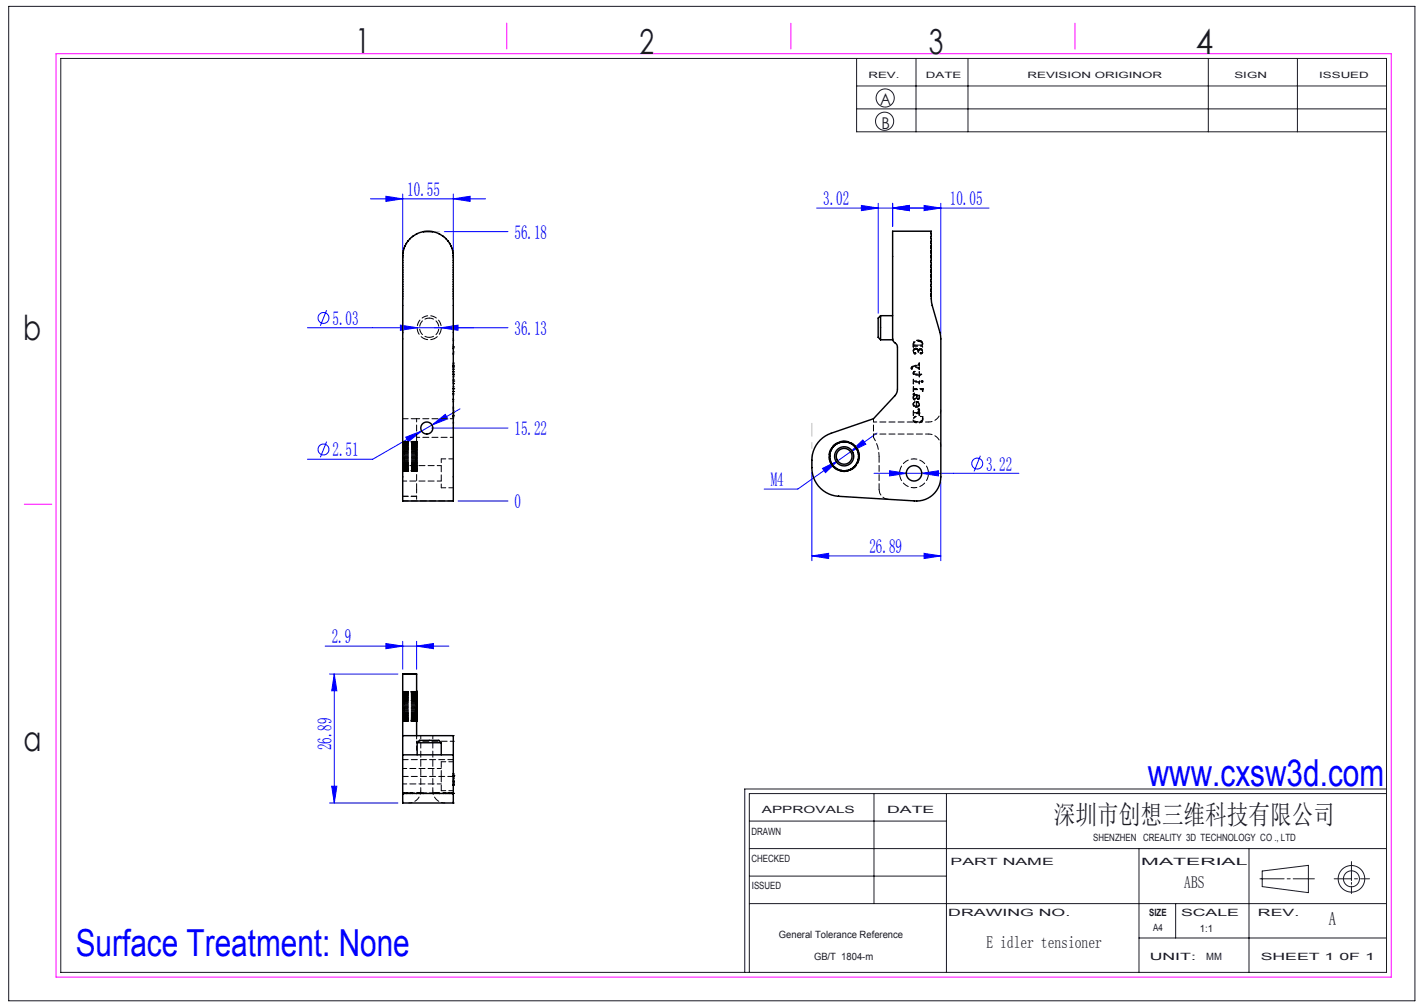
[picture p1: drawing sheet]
<svg xmlns="http://www.w3.org/2000/svg" width="297mm" height="210mm" viewBox="0 0 297 210" stroke-linecap="round" stroke-linejoin="round" font-family="sans-serif">
<g fill="none" stroke="#191924" stroke-width=".21">
<path d="M1.8 1.3h293.3v207.4h-293.3zM12.7 12.2h276.5v190.6h-276.5zM178.7 12.2v15.3h110.5M178.7 17.9h110.5M191.1 12.2v15.3M201.9 12.2v15.3M252 12.2v15.3M270.6 12.2v15.3M178.7 22.7h110.5M156.3 177h132.9M156.3 171.2h41.1M182.3 165.5v22.9"/>
<path d="M197.4 165.5v37.3M237.6 177v25.8M260.5 177v25.8M281.9 179.7v4M289.2 165.5h-132.9v37.3M289.2 164.5h-133.9v38.3M156.3 188.4h132.9M156.3 182.7h41.1M237.6 195.6h51.6M245.2 188.4v7.2M262.8 183.3h5M263.3 181.6l9.6-1.1v5.7l-9.6-1.3z"/>
<path d="M268.5 183.3h.6M269.7 183.3h4.4M278.3 183.3h3.6M281.9 184v.4M281.9 184.8v1.5M282.5 183.3h.6M283.8 183.3h1.9"/>
<circle cx="184.5" cy="25.3" r="1.89"/>
<circle cx="184.6" cy="20.4" r="1.89"/>
<circle cx="281.9" cy="183.3" r="1.67"/>
<circle cx="281.9" cy="183.3" r="2.77"/>
</g>
<path d="M11.7 11.2h278.5v192.6h-278.5zM105.7 4.8v5.4M165 4.8v5.4M224.2 4.8v5.4M5.1 105.1h5.7" fill="none" stroke="#f0f" stroke-width=".21"/>
<g fill="none" stroke="#00f" stroke-width=".21">
<path d="M77.3 41.5h24M80.5 40.9l3.5 .6-3.5 .5zM84 40.5v29.2M92.7 48.3h13.2M94.5 41.5l3.5-.6v1.1zM94.5 40.5v12M170.3 43.4h36M179.7 42.8l3.5 .6-3.5 .5zM183.2 42.4v22.9M186.2 43.4l3.5-.6v1.1zM186.2 42.4v4.8M192.7 42.8l3.5 .6-3.5 .5z"/>
<path d="M196.2 42.4v27.3M64.1 68.3h41.8M68.1 64.7l-1.3 3.2M83.5 67.8l3.5 .5-3.5 .6zM92 68.3l3.5-.5v1.1zM68.1 92.1l-1.3 3.3M84.6 91.2l3.3-1.3-2.7 2.2zM90 89.3h15.9M90.1 88.6l2.8-2.2 .5 .9zM90.1 88.6l-12.4 7.2h-13.6M95.9 85.3l-5.8 3.3M169.3 98.5v18.4"/>
<path d="M171.5 97.7l3.2-1.6-2.5 2.5zM174.7 96.1l-8.3 5.9h-7M177.4 94.2l2.6-2.5 .6 .9zM182.3 98.7h30.2M182.9 90.3l-8.2 5.8M185.5 98.2l3.5 .5-3.5 .5zM192.2 98.7l3.5-.5v1zM204.5 95l-1.3 3.3M95.5 104.5h10.4M169.3 115.9l3.5-.5v1.1zM169.3 115.9h26.9M192.7 115.4l3.5 .5-3.5 .6z"/>
<path d="M196.2 100.5v16.4M67.8 134.7h25.8M80.5 134.2l3.5 .5-3.5 .6zM84 133.7v5.9M86.9 134.7l3.5-.5v1.1zM86.9 133.7v5.9M68.7 140.6h14.3M69.7 140.6v26.9M69.7 140.6l.6 3.5h-1.1zM68.7 167.5h14.3M69.2 164h1.1l-.6 3.5z"/>
<circle cx="67.5" cy="66.3" r="1.14"/>
<circle cx="67.5" cy="93.7" r="1.14"/>
<circle cx="203.8" cy="96.7" r="1.14"/>
</g>
<path d="M89.3 48.3h2.4" fill="none" stroke="#c0c0c0" stroke-width=".21" stroke-dasharray="30.5 1.3 1.3 1.3"/>
<path d="M169.3 97.5v-9.2" fill="none" stroke="#c0c0c0" stroke-width=".21" stroke-dasharray="30.5 1.3 1.3 1.3" stroke-dashoffset="27.8"/>
<g fill="#00f">
<path d="M169.3 115.9l3.5-.5v1.1zM192.7 115.4l3.5 .5-3.5 .6z"/>
<path d="M90.1 88.6l3.3-1.3-.5-.9zM84.6 91.2l.6 .9 2.7-2.2zM92 68.3l3.5 .6v-1.1zM83.5 67.8v1.1l3.5-.6zM177.4 94.2l3.2-1.6-.6-.9zM171.5 97.7l.7 .9 2.5-2.5zM185.5 98.2v1l3.5-.5zM192.2 98.7l3.5 .5v-1z"/>
<path d="M179.7 42.8l3.5 .6-3.5 .5zM186.2 43.4l3.5-.6v1.1z"/>
<path d="M80.5 134.2l3.5 .5-3.5 .6zM86.9 134.7l3.5-.5v1.1z"/>
<path d="M94.5 41.5l3.5-.6v1.1zM80.5 40.9l3.5 .6-3.5 .5zM192.7 42.8l3.5 .6-3.5 .5zM186.2 43.4l3.5-.6v1.1z"/>
<path d="M69.7 140.6l.6 3.5h-1.1zM69.2 164h1.1l-.6 3.5z"/>
</g>
<g fill="none" stroke="#000" stroke-width=".3">
<path d="M84 54.4v.3M84 56.4v.3M84 58.4v.3M84 55.4v.3M84 57.4v.3M84 59.4v.3M84 54.7v.6M84 59.7v.6M84 53.7v.6M84 58.7v.6M84 57.7v.6M84 56.7v.6"/>
<path d="M84 55.7v.6M88.3 48.3l-1.4 .5-1 .6-.8 .9-.8 1.5-.3 1.9M88.3 48.3h1.9M90.2 48.3l1.5 .5 .9 .6 .8 .9 .9 1.5 .2 1.9M94.5 54.4v.3M94.5 56.4v.3M94.5 58.4v.3M94.5 55.4v.3M94.5 57.4v.3M94.5 59.4v.3M94.5 54.7v.6M94.5 59.7v.6"/>
<path d="M94.5 53.7v.6M94.5 58.7v.6M94.5 57.7v.6M94.5 56.7v.6M94.5 55.7v.6M186.2 48.2h8l-.1 13.3 .3 2.2 1.6 5.6 .2 1.4v28.8a5 5 0 0 1-5.5 5l-15.8-1a5.9 5.9 0 0 1-5.6-6 6.4 6.4 0 0 1 2.8-6.6l1.2-.5 8.9-3.1 4.4-4.8 .4-.6 .2-.7v-8.8l-.2-.5-.7-.8-.1-.5zM84 61.7v42.8h10.5v-42.8M84 61.4v.3M84 60.4v.3M84 60.7v.6M94.5 70.9h.1M94.5 73.8h.1"/>
<path d="M94.5 72.7h.1M94.5 72.6h.1M94.5 79.4h.1M94.5 79.7h.1M94.5 61.4v.3M94.5 60.4v.3M94.5 60.7v.6M94.5 71.9v.1M94.5 72.4h.1M94.5 75.7v1.3M94.5 77.4v.7M94.5 78h.1"/>
<path d="M94.5 78.6h.1M94.5 76.2h.1M94.5 76.5h.1M94.5 77.5h.1M94.5 76.4h.1M94.5 76.3h.1M94.5 79.1h.1M94.6 77h.1M94.6 79.5h.1M183.7 65.8v5.1M183.7 65.8l-.5 .5v4.1l.5 .5M183.7 70.9h2.5"/>
<path d="M183.7 65.8h2.5M94.5 83.4h.1M94.5 88.2h.1M94.5 85.3h.1M94.5 84.9h.1M94.5 83.3h.1M94.5 82.3l.1 .1M94.5 87.2h.1M94.5 81.1h.1M94.5 81.6h.1M94.5 81h.1M94.5 82v.1"/>
<path d="M94.5 86.8v.1M94.5 87h.1M94.5 83.7h.1M94.5 80h.1M94.5 86.6h.1M94.5 86.1h.1M94.5 80.7h.1M94.6 86.1h.1M94.6 86.1h-.1M94.6 81.1h.1M174.9 103.5h.1M84 157.4h10.5"/>
<path d="M84 140.6h2.9v4M84 140.6v24.8M84 140.6h.1M84 153.4h10.5v12M86.9 147.5h.1M86.9 147.2h.1M86.9 147.8h.1M86.9 147h.1M86.9 148.1h.1M86.9 146.7h.1M86.9 148.3h.1M86.9 146.5h.1"/>
<path d="M86.9 148.6h.1M86.9 146.2h.1M86.9 145.9h.1M86.9 148.8h.1M86.9 145.7h.1M86.9 149h.1M86.9 145.5h.1M86.9 149.2h.1M86.9 145.3h.1M86.9 149.5h.1M86.9 145.1h.1M86.9 149.6h.1"/>
<path d="M86.9 144.9h.1M86.9 149.8h.1M86.9 144.7h.1M86.9 149.9h.1M86.9 144.6h.1M86.9 150.1h.1M86.9 144.5h.1M86.9 150.2h.1M86.9 144.4h.1M86.9 150.3h.1M86.9 144.3h.1M86.9 144.2h.1"/>
<path d="M86.9 150.4h.1M86.9 144.6v8.8M87 147.2v.3M87 147.5v.3M87 147v.2M87 147.8v.3M87 146.7v.3M87 148.1v.2M87 146.5v.2M87 148.3v.3M87 146.2v.3M87 145.9v.3"/>
<path d="M87 148.6v.2M87 145.7v.2M87 148.8v.2M87 145.5v.2M87 149v.2M87 145.3v.2M87 149.2v.3M87 145.1v.2M87 149.5v.1M87 144.9v.2M87 149.6v.2M87 144.7v.2"/>
<path d="M87 149.8v.1M87 144.6v.1M87 149.9v.2M87 144.5v.1M87 150.1v.1M87 144.4v.1M87 150.2v.1M87 144.3v.1M87 150.3h.1M87 144.2v.1M87 150.3v.1M87 144.2h.1"/>
<path d="M87 150.4h.1M87 154.9h5M87 154.9l.5-.5h4l.5 .5M87 154.9v2.5M92 154.9v2.5M84 165.4h.1M84 165.5v2h10.5v-2M84 165.5h.1M84 165.5h4.3M84 165.4l.1 .1M84 165.4v.1M84.5 165.4v.1"/>
<path d="M84.5 165.4l-.2 .1M84.7 165.5h.4M85.5 165.5h.6M86.9 165.5h1.4M88.3 165.5h1.9M90.2 165.5h1.5M90.2 165.5h4.3M92.4 165.5h.6M93.4 165.5h.4M94.1 165.4l.2 .1M94.1 165.4l-.1 .1M94.5 165.4v.1"/>
<path d="M94.5 165.4l-.1 .1M94.5 165.4h.1M94.5 161.7l.1 2M94.5 161.3l.1 .3M94.5 163.7h.1M94.5 163.8h.1M94.6 161.8h.1M94.6 163.7h-.1M94.6 163.4h.1M94.6 163h.1M94.6 162.7h.1"/>
<circle cx="89" cy="89.3" r="1.26"/>
<circle cx="176.1" cy="95.2" r="1.65"/>
<circle cx="176.1" cy="95.2" r="3"/>
<circle cx="176.1" cy="95.2" r="3.1"/>
<circle cx="176.1" cy="95.2" r="2"/>
<circle cx="190.6" cy="98.7" r="1.61"/>
</g>
<g fill="none" stroke="#000" stroke-width=".21" stroke-dasharray="1.3 .6" stroke-dashoffset=".1">
<path d="M84 95.1h3M84 95.6h3M84 94.6h3M84 96.2h3M84 94h3M84 96.7h3M84 93.6h3M84 97.1h3M84 93.1h3M84 97.5h3M84 92.7h3M84 97.8h3"/>
<path d="M84 92.4h3M84 98h3M84 92.2h3M84 98.2h3M84 92.1h3M84 98.3h3M84 92.3h3M84 98.1h3M84 92.5h3M84 97.9h3M84 92.8h3M84 97.6h3"/>
<path d="M84 93.2h3M84 97.2h3M84 93.7h3M84 96.8h3M84 96.3h3M84 94.2h3M84 95.8h3M84 94.7h3M84 95.2h3M84 87.3h2.9M84 93.8h3M84 93.4h3"/>
<path d="M84 93h3M84 92.6h3M87 95.4h-3M87 94.8h-3M87 95.9h-3M87 94.3h-3M87 96.4h-3M87 93.8h-3M87 96.9h-3M87 93.3h-3M87 97.3h-3M87 92.9h-3"/>
<path d="M87 97.7h-3M87 92.6h-3M87 98h-3M87 92.3h-3M87 98.1h-3M87 92.2h-3M87 98.2h-3M87 92.1h-3M87 98.3h-3M87 92.4h-3M87 97.4h-3M87 93h-3"/>
<path d="M87 97h-3M87 93.4h-3M87 96.5h-3M87 93.9h-3M87 94.4h-3M87 96h-3M87 94.9h-3M87 95.5h-3M87 96.6h-3M87 97.1h-3M87 97.5h-3M87 97.8h-3"/>
<path d="M87 97.9h-3M84 103.5h2.9M86.9 103.5h-2.9M94.5 104.5h-10.5M183.3 102.1a2.01 2.01 0 0 0 1.9 2M84 147.2h2.9M84 147.8h2.9M84 146.7h2.9M84 148.3h2.9M84 146.2h2.9M84 148.8h2.9M84 145.7h2.9"/>
<path d="M84 149.2h2.9M84 145.3h2.9M84 149.6h2.9M84 144.9h2.9M84 149.9h2.9M84 144.6h2.9M84 150.2h2.9M84 144.4h2.9M84 150.3h2.9M84 144.2h2.9M84 150.4h2.9M84 144.3h3"/>
<path d="M84 150.4h3M84 144.4h3M84 150.2h3M84 144.6h3M84 150h3M84 145h3M84 149.7h3M84 145.4h3M84 149.3h3M84 145.8h3M84 148.9h3M84 148.4h3"/>
<path d="M84 146.3h3M84 147.9h3M84 146.8h3M84 147.4h3M84 158.4h10.5M84 146.1h2.9M84 146h3M84 145.5h3M84 145.1h3M84 144.8h3M84 144.5h3M84 144.7h3"/>
<path d="M86.9 147.5h-2.9M86.9 147h-2.9M86.9 148.1h-2.9M86.9 146.5h-2.9M86.9 148.6h-2.9M86.9 145.9h-2.9M86.9 149h-2.9M86.9 145.5h-2.9M86.9 149.5h-2.9M86.9 145.1h-2.9M86.9 149.8h-2.9M86.9 144.7h-2.9"/>
<path d="M86.9 150.1h-2.9M86.9 144.5h-2.9M86.9 150.3h-2.9M86.9 144.3h-2.9M86.9 150.4h-2.9M86.9 144.2h-2.9M86.9 146.1h-2.9M87 150.4h-3M87 144.2h-3M87 150.3h-3M87 144.3h-3M87 150.1h-3"/>
<path d="M87 144.5h-3M87 149.9h-3M87 144.8h-3M87 149.5h-3M87 145.1h-3M87 149.1h-3M87 145.6h-3M87 148.6h-3M87 146h-3M87 146.5h-3M87 148.1h-3M87 147.1h-3"/>
<path d="M87 147.6h-3M87 148.8h-3M87 149.2h-3M87 149.6h-3M87 150.2h-3M87 149.8h-3M92 158.9v3M92 161.9v3M94.5 161.9h-10.5"/>
</g>
<g fill="none" stroke="#000" stroke-width=".21" stroke-dasharray="1.3 .6">
<path d="M94.5 77h.1M94.5 73.6h.1M94.5 76.7h.1M94.5 73.7h.1M94.5 72.4h.1M94.5 78h.1M94.5 76.5h.1M94.5 76.2h.1M94.5 77.5h.1M94.5 75.7h.1M94.5 73.4h.1M94.5 79.1h.1"/>
<path d="M94.5 71.9v.1M94.5 72.2h.1M94.5 79.5h.1M94.5 79.4h.1M94.5 78.6h.1M94.5 78.2h.1M94.5 73.1h.1M94.5 76.1h.1M94.5 76.9h.1M94.5 76h.1M94.5 76.4h.1M94.5 76.6h.1"/>
<path d="M94.5 72h.1M94.6 72.2h.1M94.6 78h.1M94.6 79.7h-.1M94.6 79.7h.1M94.6 72.2h-.1M94.6 78.2h.1M94.6 76.1h-.1M94.6 72.8h-.1M94.6 72.9h-.1M94.6 73.5h-.1M94.6 71.2h-.1"/>
<path d="M190.2 76.6v.1M190.2 76.7v.2M190.2 76.9h-.1M190.2 76.6h.1M190.4 76.5l-.2 .1M190.5 79.1h.1M190.5 72.4h.1M190.5 79.1l.1 .3M190.6 79.7l-.1 .3M190.6 72.2l-.1 .2M190.6 73.5l.2 .1M190.6 76.4l-.2 .1"/>
<path d="M190.6 73.5v-.5M190.6 77.6v.4M190.6 73v.5M190.8 73.6h.1M190.8 73.6l-.2-.1M190.8 76.3v.1M190.8 77.4v.1M190.8 77.5l-.2 .1M190.9 73.6l.1 .1M190.9 73.6h-.1M191 73.7l-.1-.1M191.3 72.7l.2 .4"/>
<path d="M191.4 73l.1 .4M191.5 73.4l-.1-.4M191.5 73.1l.2-.3M191.6 76l.1-.1M191.6 73.4h-.1M191.6 73.4l.1-.4M191.6 76.7h.1M191.7 76.1h-.1M191.7 75.9v-.2M191.7 76.7v-.2M191.7 73l-.1 .4M191.7 76.5h.1"/>
<path d="M191.7 77l-.1-.1M191.7 76.2v-.1M191.7 78.6v-.4M191.7 75.7h.1M191.7 78v-.5M191.7 77.5h.1M191.8 77h-.1M191.8 75.7v.5M191.8 78h.4M191.8 76.2h-.1M191.8 77.5v.5M191.8 78.6h-.1"/>
<path d="M191.8 76.5v.5M191.8 79.7v.3M191.9 79.5h.1M191.9 79.5l-.1 .2M191.9 78.2l-.1 .4M192 73.7v-.1M192 73.6l.4-.1M192 73.6v.1M192.1 78.1l-.2 .1M192.2 78.1h-.1M192.2 78v.1M192.2 79.7v-.3"/>
<path d="M192.2 79.4h.2M192.3 73l.1 .5M192.4 73.5l-.1-.5M192.4 73.5l-.4 .1M192.4 72.4v-.2M192.4 79.7h-.2M192.4 79.4v.3M192.5 72.4h-.1M84 97.2l.3-.4M84.3 93.5l-.3-.3M86.6 96.8l.4 .4M86.7 98.2l.2 .2"/>
<path d="M86.9 95.2v6.9M86.9 92l-.2 .1M87 95.1v.3M87 95.6v-.2M87 95.1v-.3M87 95.6v.3M87 94.6v.2M87 96.2v-.3M87 94.6v-.3M87 96.2v.2M87 94v.3M87 94v-.2"/>
<path d="M87 96.7v-.3M87 93.6v.2M87 96.7v.2M87 93.6v-.3M87 97.1v-.2M87 93.1v.2M87 97.1v.2M87 93.1v-.2M87 97.5v-.2M87 92.7v.2M87 97.5v.2M87 92.7v-.1"/>
<path d="M87 97.8v-.1M87 92.4v.2M87 97.8v.2M87 92.4v-.1M87 98h.1M87 92.2v.1M87 98v.1M87 92.2h.1M87 98.2v-.1M87 92.1v.1M87 98.2h.1M87 92.1h.1"/>
<path d="M87 98.3v-.1M87 93.2l-.4 .3M94.5 83.1h.1M94.5 83.2h.1M94.5 88h.1M94.5 85.5h.1M94.5 81.6h.1M94.5 86.1h.1M94.5 80h.1M94.5 86.6h.1M94.5 80.7h.1M94.5 85.7h.1"/>
<path d="M94.5 81.3h.1M94.5 86.9h.1M94.5 85.3h.1M94.5 82.4h.1M94.5 84.7h.1M94.5 83.9h.1M94.5 83.8h.1M94.6 81.2v.1M94.6 86.2h.1M94.6 86v.1M94.6 81.2h-.1M94.6 86.2h-.1"/>
<path d="M94.6 83.9h-.1M94.6 83.1h-.1M183.3 95.2v6.9M190.5 85.7h.1M190.5 80.7h.1M190.5 82.7l.1-.3M190.5 82.4v-.3M190.5 82.1l.3-.1M190.5 86.6h.1M190.5 85.7l.1 .3M190.5 80h.1M190.5 81.6h.1"/>
<path d="M190.5 80.7l.1 .3M190.5 83.3v-.6M190.6 81.3l-.1 .3M190.6 82.1v.2M190.6 82.4h-.1M190.7 84.6l.4 .1M190.7 82.4h.5M190.8 82.1h-.2M190.8 82v.1M190.8 83.8h.1M190.8 83.8l-.2 .2M191 86.8v.1"/>
<path d="M191.1 83l-.2 .2-.3-.1M191.2 83.9l.4 .1M191.2 84.7l.4-.1M191.2 82.4l-.1 .6M191.3 86.1l.3-.3M191.4 83.2v-.1M191.4 86.1h.4M191.4 83.3v-.1M191.4 83.1h.1M191.5 85.5v-.2M191.5 85.3h.2M191.6 84.6l-.4 .1"/>
<path d="M191.6 84l-.4-.1M191.6 85.8l.1-.3M191.6 85.5h-.1M191.6 82.5l-.3-.1M191.7 85.5h-.1M191.7 85.8l-.3 .3M191.7 86.6v-.3M191.7 80v-.3M191.7 83.2l-.3 .1M191.7 85.3v.5M191.8 86.6h-.1M191.8 80h-.1"/>
<path d="M191.8 86.3v.3M191.8 86.1h.1M191.8 86.1v.2M191.9 86.9l.1-.1M192 86.8l.5 .1M192.4 81.6v-.3M192.4 87l.1 .2M192.5 81.6h-.1M192.5 86.9l-.1 .1M192.5 81.3v.3M192.6 81.1l-.1 .2M192.6 81.1h.1"/>
<path d="M174.9 103.5h.1M84 149.3l.3-.4M84.3 145.6l-.3-.3M86.6 148.9l.4 .4M86.7 150.3l.2 .2M86.9 144.1l-.2 .2M87 145.3l-.4 .3M94.5 153.4h.1M94.5 154.6h.1M84.1 165.4h-.1M84.4 165.4h-.3M84.9 165.4h-.5"/>
<path d="M94.2 165.4h-.6M94.5 165.4h-.3M94.5 161.5h.1M94.5 163h.1M94.5 163.7h.1M94.5 163.6h.1M94.5 161.7h.1M94.5 161.8h.1M94.5 162.9h.1M94.5 165.5h.1M94.5 167.5h.1M94.5 162h.1"/>
<path d="M94.5 163.5h.1M94.5 163.1h.1M94.5 163.8h.1M94.5 162.4h.1M94.5 163.2h.1M94.5 162.2h.1M94.5 162.8h.1M94.5 162.7h.1M94.5 162.1h.1M94.5 162.6h.1M94.5 162.5h.1M94.5 162.3h.1"/>
<path d="M94.5 161.3h.1M94.5 165.4h.1M94.6 161.8h-.1M94.6 161.9h-.1M94.6 162.5h-.1M94.6 162.6h-.1M94.6 161.7h-.1M94.6 163.4h-.1M94.6 162.9h.1M94.6 161.8h.1M94.6 163.6h.1M94.6 163.7h-.1"/>
<path d="M94.6 161.4h-.1M94.6 163.2h-.1"/>
</g>
<path d="M84.3 93.5v3.3M86.6 96.8v-3.3M84.3 145.6v3.3M86.6 148.9v-3.3" fill="none" stroke="#000" stroke-width=".21" stroke-dasharray="1.3 .6" stroke-dashoffset="-.1"/>
<g fill="none" stroke="#000" stroke-width=".21" stroke-dasharray="1.3 .6" stroke-dashoffset=".5">
<path d="M88.5 70.6a2.52 2.52 0 0 0 2.1 0M90.6 70.6a2.51 2.51 0 0 0 .9-3.8 2.51 2.51 0 0 0-4 0 2.51 2.51 0 0 0 1 3.8M190.6 71.9a.6 .6 0 0 1 .6-.7l1 .1M190.6 78.1a.41 .41 0 0 1-.1-.4 .41 .41 0 0 1 .3-.3M192.2 71.3l-.6-.1a.73 .73 0 0 0-1 .7M86.7 98.2v-6.1M92 95.7v6M190.5 81.6v-.9M190.5 80v-.9M190.5 86.6v-.9M191.1 84.7v-1M191.6 84.7l-.5 .2-.5-.2"/>
<path d="M86.7 150.3v-6"/>
</g>
<g fill="none" stroke="#000" stroke-width=".21" stroke-dasharray="1.3 .6" stroke-dashoffset=".6">
<path d="M190.4 76.4l1.2-.4M190.6 78h1.1M191.6 76.9l-1-.5M191.7 79.7h-1.1M191.7 78.2l-1.1-.1M191.7 72.8a.5 .5 0 0 1 .8 .3 .5 .5 0 0 1-.5 .6M192.2 71.2l.3 .5v.7M86.9 91.2v4M86.9 91.2h7.6M86.9 87.3h7.6M86.9 87.3v3.9M182.2 90.5h11.5"/>
<path d="M182.2 87.3v3.9M190.6 81l2 .1M190.6 82.3l1.1 .1M190.6 84.7a.59 .59 0 0 1 .2-.9M191 86.9a.51 .51 0 0 0-.4 .4 .51 .51 0 0 0 .2 .5M192.1 87.8l.3-.2v-.3l-.5-.4M193.7 90.5a2.51 2.51 0 0 1 2.5 2.5M193.7 88h-11.5M196.2 85.5a2.51 2.51 0 0 1-2.5 2.5M86.9 102.1v2M86.9 153.4v1.2M87.8 153.4v11.5"/>
<path d="M94.5 154.6h-7.6M87.8 164.9a2.51 2.51 0 0 1-2.6 2.6M90.3 164.9v-11.5M92.8 167.5a2.51 2.51 0 0 1-2.5-2.6"/>
</g>
<path d="M89.5 66.3a2.01 2.01 0 0 0-2 2 2.01 2.01 0 0 0 2 2.1M89.5 70.4a2.01 2.01 0 0 0 2-2.1 2.01 2.01 0 0 0-2-2M191.7 73l.3-.1 .3 .1M192.3 73l-.3-.1-.3 .1M192.4 71.9l-.2-.6M94.5 95.7h-2.5M190.6 84l-.1 .3 .2 .3M191.6 84.6l.1-.3-.1-.3M191.6 84l.1 .3-.1 .3M92 101.7h2.5M94.5 158.9h-2.5M92 164.9h2.5" fill="none" stroke="#000" stroke-width=".21" stroke-dasharray="1.3 .6" stroke-dashoffset=".3"/>
<g fill="none" stroke="#000" stroke-width=".21" stroke-dasharray="1.3 .6" stroke-dashoffset=".4">
<path d="M190.1 76.9v-.3l.3-.2M190.6 72.8l.3-.2 .4 .1M190.6 73l.4-.2 .4 .2M190.8 76.4l.8 .3M191.3 72.7l-.4-.1-.3 .2M191.4 73l-.4-.2-.4 .2M191.6 76.1l-.8 .2M84.3 96.8h2.3M86.6 93.5h-2.3M92 97.1h-8M176.1 92a3.2 3.2 0 0 0-3.2 3.2 3.2 3.2 0 0 0 3.2 3.2M176.1 98.4a3.2 3.2 0 0 0 3.2-3.2 3.2 3.2 0 0 0-3.2-3.2"/>
<path d="M182.2 91.2a7.3 7.3 0 0 1 1.1 4M190.6 86l.7 .1M190.6 83.1l-.1-.3 .2-.4M191.2 84.7v-.8M191.5 83.1l.2-.2-.1-.4M191.7 82.4v.8M192.5 87.2l-.1 .5-.2 .3M84 100.3h8M84.3 148.9h2.3M86.6 145.6h-2.3M84 163.5h8M85.8 165.4h-.9"/>
<path d="M92 160.3h-8M93.6 165.4h-.9"/>
</g>
<path d="M190.5 72.4a1.09 1.09 0 0 1 .4-1.3 1.09 1.09 0 0 1 1.3 .1M84 98.2h2.7M86.7 92.1h-2.7M84 150.3h2.7M86.7 144.3h-2.7" fill="none" stroke="#000" stroke-width=".21" stroke-dasharray="1.3 .6" stroke-dashoffset=".2"/>
<path d="M190.6 79.4l1.3 .1M190.6 95.7a3 3 0 0 1 3.1 3 3 3 0 0 1-3.1 3M190.8 87.8l.6 .2 .7-.2M191.3 82.4l-.1 .6a.38 .38 0 0 1-.2 .4 .38 .38 0 0 1-.5-.1M191.7 86.3h-1.1l-.1 .3M190.6 101.7a3 3 0 0 1-3-3 3 3 0 0 1 3-3" fill="none" stroke="#000" stroke-width=".21" stroke-dasharray="1.3 .6" stroke-dashoffset=".7"/>
<path d="M190.6 72.8a.57 .57 0 0 0-.2 .6 .57 .57 0 0 0 .5 .4l.1-.1M191 73.7l-.1 .1a.43 .43 0 0 1-.4-.2 .43 .43 0 0 1-.1-.5l.2-.3M190.7 88a.66 .66 0 0 1-.2-.7 .66 .66 0 0 1 .5-.5M191 86.8a.66 .66 0 0 0-.5 .5 .66 .66 0 0 0 .2 .7M191.1 83.7a.59 .59 0 0 1 .6 .4 .59 .59 0 0 1-.1 .6M192.2 88a1.46 1.46 0 0 1-1.5 0" fill="none" stroke="#000" stroke-width=".21" stroke-dasharray="1.3 .6" stroke-dashoffset=".8"/>
<path d="M190.6 71.9h1.8M192.4 71.9h-1.8M192.4 72.2h-1.8M192.4 81.3h-1.8M86.9 154.6v1.9M87.5 165.4h-1.7M92.7 165.4h-1.7" fill="none" stroke="#000" stroke-width=".21" stroke-dasharray="1.3 .6" stroke-dashoffset=".9"/>
<path d="M91 165.4h-3.5" fill="none" stroke="#000" stroke-width=".21" stroke-dasharray="1.3 .6" stroke-dashoffset="-.2"/>
<g font-size="7.8" fill="#00f">
<text x="239.4" y="163.9">www.cxsw3d.com</text>
<text x="15.8" y="199.3">Surface Treatment: None</text>
</g>
<g font-size="7.2" fill="#191924">
<text x="74.1" y="11">1</text>
<text x="133.4" y="11.2">2</text>
<text x="193.7" y="11.3">3</text>
<text x="249.4" y="11.3">4</text>
<text x="4.8" y="70.9">b</text>
<text x="4.9" y="156.5">a</text>
</g>
<text font-size="5.6" fill="#191924" x="219.8" y="171.8">深圳市创想三维科技有限公司</text>
<g font-size="4.1" fill="#00f">
<text x="85" y="40.9">10.55</text>
<text x="171.7" y="42.8">3.02</text>
<text x="198.1" y="42.8">10.05</text>
<text x="107.3" y="49.8">56.18</text>
<text x="69.3" y="67.8">5.03</text>
<text x="107.3" y="69.8">36.13</text>
<text x="69.3" y="95.2">2.51</text>
<text x="107.3" y="90.7">15.22</text>
<text x="160.7" y="101.4">M4</text>
<text x="205.7" y="98.1">3.22</text>
<text x="107.3" y="105.9">0</text>
<text x="181.3" y="115.4">26.89</text>
<text x="69.2" y="134.2">2.9</text>
<text x="69.1" y="156.5" transform="rotate(-90 69.1 156.5)">26.89</text>
</g>
<text font-size="3.9" fill="#191924" x="277.2" y="193">A</text>
<g font-size="3.5" fill="#191924">
<text x="247" y="185.2">ABS</text>
<text x="205.8" y="197.7">E idler tensioner</text>
</g>
<g font-size="3.4" fill="#191924">
<text x="183.6" y="22">A</text>
<text x="183.8" y="27">B</text>
</g>
<g font-size="2.1" fill="#191924">
<text x="158.9" y="169.5">APPROVALS</text>
<text x="185" y="169.5">DATE</text>
<text x="156.7" y="174.2">DRAWN</text>
<text x="156.7" y="179.7">CHECKED</text>
<text x="228" y="175.4">SHENZHEN CREALITY 3D TECHNOLOGY CO ., LTD</text>
<text x="156.8" y="185.4">ISSUED</text>
<text x="198.2" y="180.4">PART NAME</text>
<text x="238" y="180.4">MATERIAL</text>
<text x="197.8" y="191">DRAWING NO.</text>
<text x="239.7" y="191">SIZE</text>
<text x="246.3" y="191">SCALE</text>
<text x="262.4" y="191">REV.</text>
<text x="162.4" y="195.6">General Tolerance Reference</text>
<text x="240.5" y="194.1">A4</text>
<text x="250.3" y="194.3">1:1</text>
<text x="169.8" y="200.2">GB/T 1804-m</text>
<text x="239.8" y="200.2">UNIT:</text>
<text x="251.6" y="200.2">MM</text>
<text x="262.9" y="200.2">SHEET 1 0F 1</text>
</g>
<g font-size="1.8" fill="#191924">
<text x="181.1" y="16.3">REV.</text>
<text x="193.1" y="16.3">DATE</text>
<text x="214.3" y="16.3">REVISION ORIGINOR</text>
<text x="257.5" y="16.3">SIGN</text>
<text x="275.1" y="16.3">ISSUED</text>
</g>
</svg>
